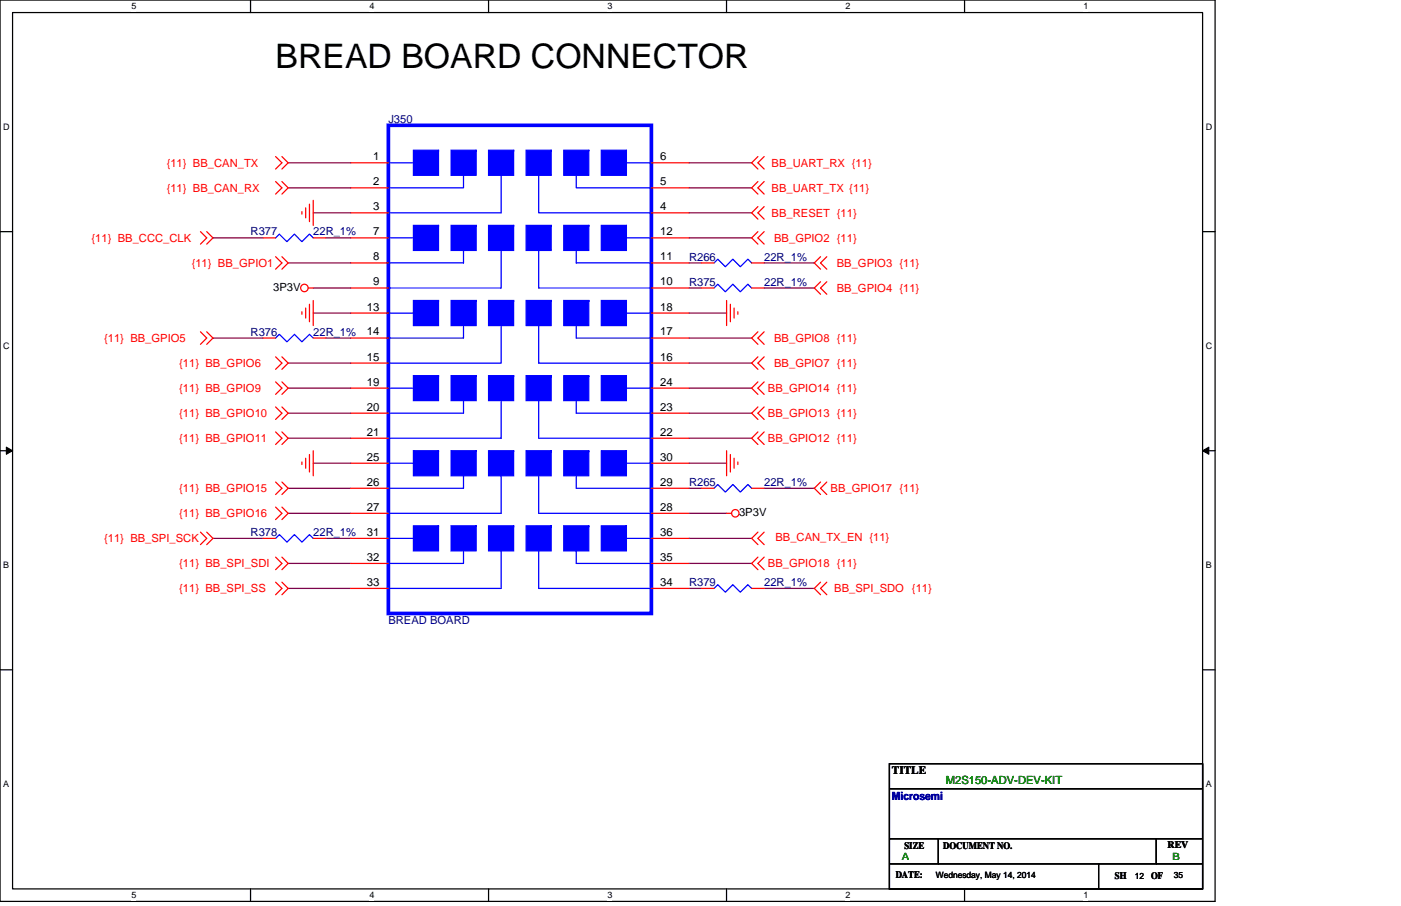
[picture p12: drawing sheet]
<svg xmlns="http://www.w3.org/2000/svg" width="432mm" height="279mm" viewBox="0 0 432 279" stroke-linecap="round" stroke-linejoin="round" font-family="sans-serif">
<path d="M0 0h374.5v278h-374.5zM3.9 3.9h366.7v270.2h-366.7z" fill="none" stroke="#000" stroke-width=".38"/>
<g fill="#fff">
<path d="M40.5 .4h1.6v3.1h-1.6z"/>
<path d="M40.5 274.5h1.6v3.1h-1.6z"/>
</g>
<path d="M77.2 0v3.9M77.2 274.1v3.9" fill="none" stroke="#000" stroke-width=".38"/>
<g fill="#fff">
<path d="M113.9 .4h1.5v3.1h-1.5z"/>
<path d="M113.9 274.5h1.5v3.1h-1.5z"/>
</g>
<path d="M150.6 0v3.9M150.6 274.1v3.9" fill="none" stroke="#000" stroke-width=".38"/>
<g fill="#fff">
<path d="M187.2 .4h1.6v3.1h-1.6z"/>
<path d="M187.2 274.5h1.6v3.1h-1.6z"/>
</g>
<path d="M223.9 0v3.9M223.9 274.1v3.9" fill="none" stroke="#000" stroke-width=".38"/>
<g fill="#fff">
<path d="M260.6 .4h1.5v3.1h-1.5z"/>
<path d="M260.6 274.5h1.5v3.1h-1.5z"/>
</g>
<path d="M297.3 0v3.9M297.3 274.1v3.9" fill="none" stroke="#000" stroke-width=".38"/>
<g fill="#fff">
<path d="M333.9 .4h1.6v3.1h-1.6z"/>
<path d="M333.9 274.5h1.6v3.1h-1.6z"/>
<path d="M1 37.7h2v3h-2z"/>
<path d="M371.6 37.7h2v3h-2z"/>
<path d="M1 105.2h2v3.1h-2z"/>
<path d="M371.6 105.2h2v3.1h-2z"/>
</g>
<path d="M0 71.4h3.9M370.6 71.4h3.9" fill="none" stroke="#000" stroke-width=".38"/>
<g fill="#fff">
<path d="M1 172.8h1.8v3.1h-1.8z"/>
<path d="M371.6 172.8h1.9v3.1h-1.9z"/>
</g>
<path d="M0 139h3.9M370.6 139h3.9" fill="none" stroke="#000" stroke-width=".38"/>
<path d="M1.9 137.9l2 1.1-2 1.1zM370.6 139l2-1.1v2.2z" fill="#000" stroke="#000" stroke-width=".31"/>
<g fill="#fff">
<path d="M1 240.3h1.8v3.1h-1.8z"/>
<path d="M371.6 240.3h1.9v3.1h-1.9z"/>
</g>
<path d="M0 206.6h3.9M370.6 206.6h3.9M274.1 235.5h96.5v38.6h-96.5zM274.1 243.2h96.5M274.1 258.7h96.5M289.2 258.7v7.7M356.4 258.7v7.7M274.1 266.4h96.5M338.6 266.4v7.7" fill="none" stroke="#000" stroke-width=".38"/>
<g fill="none" stroke="#800040" stroke-width=".38">
<path d="M88.8 50.2h19.3M88.8 57.9h19.3M212.4 57.9h19.3M212.4 50.2h19.3M65.6 73.4h15.5M96.5 65.6h11.6M100.4 73.4h7.7M212.4 65.6h19.3M212.4 73.4h19.3M88.8 81.1h19.3M96.5 88.8h11.6M96.5 96.5h11.6"/>
<path d="M212.4 96.5h11.5M212.4 81.1h3.8M212.4 88.8h3.8M235.5 81.1h15.5M235.5 88.8h15.5M65.6 104.2h15.5M88.8 112h19.3M88.8 119.7h19.3M100.4 104.2h7.7M212.4 112h19.3M212.4 104.2h19.3M212.4 119.7h19.3"/>
<path d="M88.8 127.4h19.3M88.8 135.1h19.3M212.4 135.1h19.3M212.4 127.4h19.3M88.8 150.6h19.3M88.8 158.3h19.3M96.5 142.9h11.6M212.4 158.3h11.5M212.4 142.9h11.5M212.4 150.6h3.8M235.5 150.6h15.5M65.6 166h15.5"/>
<path d="M88.8 173.8h19.3M100.4 166h7.7M212.4 173.8h19.3M212.4 166h19.3M88.8 181.5h19.3M212.4 181.5h3.8M235.5 181.5h15.5"/>
</g>
<g fill="none" stroke="#f00" stroke-width=".38">
<path d="M84.9 48.3l2 1.9-2 1.9M84.9 56l2 1.9-2 2M86.9 48.3l1.9 1.9-1.9 1.9M86.9 56l1.9 1.9-1.9 2M108.1 50.2h11.6M108.1 57.9h11.6M200.8 57.9h11.6M200.8 50.2h11.6M233.6 56l-1.9 1.9 1.9 2M233.6 48.3l-1.9 1.9 1.9 1.9M235.5 56l-1.9 1.9 1.9 2M235.5 48.3l-1.9 1.9 1.9 1.9"/>
<path d="M61.8 71.4l1.9 2-1.9 1.9M63.7 71.4l1.9 2-1.9 1.9M81.1 73.4h3.8M84.9 79.2l2 1.9-2 1.9M86.9 79.2l1.9 1.9-1.9 1.9M93 65.3v.7M94.2 64.1v3.1M95.4 62.9v5.4M96.5 61.8v7.7M96.5 73.4h3.9M108.1 65.6h11.6M108.1 73.4h11.6"/>
<path d="M200.8 65.6h11.6M200.8 73.4h11.6M233.6 63.7l-1.9 1.9 1.9 2M233.6 71.4l-1.9 2 1.9 1.9M235.5 63.7l-1.9 1.9 1.9 2M235.5 71.4l-1.9 2 1.9 1.9M252.9 79.2l-1.9 1.9 1.9 1.9M254.8 79.2l-1.9 1.9 1.9 1.9M93 96.1v.8M94.2 95v3.1M95 88.8h1.5M95.4 93.8v5.4"/>
<path d="M96.5 92.7v7.7M108.1 81.1h11.6M108.1 88.8h11.6M108.1 96.5h11.6M200.8 88.8h11.6M200.8 81.1h11.6M200.8 96.5h11.6M216.2 81.1h3.9M216.2 88.8h3.9M223.9 92.7v7.7M225.1 93.8v5.4M226.3 95v3.1"/>
<path d="M227.4 96.1v.8M231.7 81.1h3.8M231.7 88.8h3.8M252.9 86.9l-1.9 1.9 1.9 1.9M254.8 86.9l-1.9 1.9 1.9 1.9M61.8 102.3l1.9 1.9-1.9 2M63.7 102.3l1.9 1.9-1.9 2M81.1 104.2h3.8M84.9 110l2 2-2 1.9M84.9 117.8l2 1.9-2 1.9M86.9 110l1.9 2-1.9 1.9M86.9 117.8l1.9 1.9-1.9 1.9"/>
<path d="M96.5 104.2h3.9M108.1 104.2h11.6M108.1 112h11.6M108.1 119.7h11.6M200.8 112h11.6M200.8 104.2h11.6M200.8 119.7h11.6M233.6 110l-1.9 2 1.9 1.9M233.6 102.3l-1.9 1.9 1.9 2M233.6 117.8l-1.9 1.9 1.9 1.9M235.5 110l-1.9 2 1.9 1.9M235.5 102.3l-1.9 1.9 1.9 2"/>
<path d="M235.5 117.8l-1.9 1.9 1.9 1.9M84.9 125.5l2 1.9-2 1.9M84.9 133.2l2 1.9-2 2M86.9 125.5l1.9 1.9-1.9 1.9M86.9 133.2l1.9 1.9-1.9 2M96.5 139v7.7M108.1 127.4h11.6M108.1 135.1h11.6M200.8 135.1h11.6M200.8 127.4h11.6M223.9 139v7.7M233.6 133.2l-1.9 1.9 1.9 2"/>
<path d="M233.6 125.5l-1.9 1.9 1.9 1.9M235.5 133.2l-1.9 1.9 1.9 2M235.5 125.5l-1.9 1.9 1.9 1.9M84.9 148.7l2 1.9-2 1.9M84.9 156.4l2 1.9-2 1.9M86.9 148.7l1.9 1.9-1.9 1.9M86.9 156.4l1.9 1.9-1.9 1.9M93 142.5v.8M94.2 141.3v3.1M95.4 140.2v5.4M108.1 142.9h11.6M108.1 150.6h11.6"/>
<path d="M108.1 158.3h11.6M200.8 158.3h11.6M200.8 150.6h11.6M200.8 142.9h11.6M216.2 150.6h3.9M223.9 158.3h1.6M225.1 140.2v5.4M226.3 141.3v3.1M227.4 142.5v.8M231.7 150.6h3.8M252.9 148.7l-1.9 1.9 1.9 1.9M254.8 148.7l-1.9 1.9 1.9 1.9"/>
<path d="M61.8 164.1l1.9 1.9-1.9 2M63.7 164.1l1.9 1.9-1.9 2M81.1 166h3.8M84.9 171.8l2 2-2 1.9M84.9 179.5l2 2-2 1.9M86.9 171.8l1.9 2-1.9 1.9M86.9 179.5l1.9 2-1.9 1.9M96.5 166h3.9M108.1 166h11.6M108.1 173.8h11.6M200.8 173.8h11.6M200.8 166h11.6"/>
<path d="M233.6 171.8l-1.9 2 1.9 1.9M233.6 164.1l-1.9 1.9 1.9 2M235.5 171.8l-1.9 2 1.9 1.9M235.5 164.1l-1.9 1.9 1.9 2M252.9 179.5l-1.9 2 1.9 1.9M254.8 179.5l-1.9 2 1.9 1.9M108.1 181.5h11.6M200.8 181.5h11.6M216.2 181.5h3.9M231.7 181.5h3.8"/>
<circle cx="93.8" cy="88.8" r="1.15"/>
<circle cx="226.6" cy="158.3" r="1.15"/>
</g>
<g fill="none" stroke="#00f" stroke-width=".38">
<path d="M119.7 50.2h7.7M142.9 54.1v3.8h-23.2M154.5 54.1v11.5h-34.8M166 54.1v11.5h34.8M177.6 54.1v3.8h23.2M193.1 50.2h7.7M84.9 73.4l1.2-1.2 2.3 2.3 2.3-2.3 2.3 2.3 2.4-2.3 1.1 1.2M119.7 73.4h7.7M142.9 77.2v3.9h-23.2M154.5 77.2v11.6h-34.8M166 77.2v11.6h34.8M177.6 77.2v3.9h23.2"/>
<path d="M193.1 73.4h7.7M119.7 96.5h7.7M193.1 96.5h7.7M220.1 81.1l1.1-1.2 2.4 2.4 2.3-2.4 2.3 2.4 2.3-2.4 1.2 1.2M220.1 88.8l1.1-1.1 2.4 2.3 2.3-2.3 2.3 2.3 2.3-2.3 1.2 1.1M84.9 104.2l1.2-1.1 2.3 2.3 2.3-2.3 2.3 2.3 2.4-2.3 1.1 1.1M119.7 119.7h7.7M142.9 100.4v3.8h-23.2M154.5 100.4v11.6h-34.8M166 100.4v11.6h34.8M177.6 100.4v3.8h23.2M193.1 119.7h7.7"/>
<path d="M142.9 123.5v3.9h-23.2M154.5 123.5v11.6h-34.8M166 123.5v11.6h34.8M177.6 123.5v3.9h23.2M119.7 142.9h7.7M142.9 146.7v3.9h-23.2M154.5 146.7v11.6h-34.8M166 146.7v11.6h34.8M177.6 146.7v3.9h23.2M193.1 142.9h7.7M220.1 150.6l1.1-1.2 2.4 2.3 2.3-2.3 2.3 2.3 2.3-2.3 1.2 1.2M84.9 166l1.2-1.1 2.3 2.3 2.3-2.3 2.3 2.3 2.4-2.3 1.1 1.1"/>
<path d="M119.7 166h7.7M142.9 169.9v3.9h-23.2M154.5 169.9v11.6h-34.8M166 169.9v11.6h34.8M177.6 169.9v3.9h23.2M193.1 166h7.7M220.1 181.5l1.1-1.2 2.4 2.3 2.3-2.3 2.3 2.3 2.3-2.3 1.2 1.2"/>
</g>
<g fill="#00f" stroke="#00f" stroke-width=".38">
<path d="M127.4 46.3v7.8h7.7v-7.8z" fill-rule="evenodd"/>
<path d="M139 46.3v7.8h7.7v-7.8z" fill-rule="evenodd"/>
<path d="M150.6 46.3v7.8h7.7v-7.8z" fill-rule="evenodd"/>
<path d="M162.2 46.3v7.8h7.7v-7.8z" fill-rule="evenodd"/>
<path d="M173.8 46.3v7.8h7.7v-7.8z" fill-rule="evenodd"/>
<path d="M185.3 46.3v7.8h7.8v-7.8z" fill-rule="evenodd"/>
<path d="M162.2 69.5v7.7h7.7v-7.7z" fill-rule="evenodd"/>
<path d="M173.8 69.5v7.7h7.7v-7.7z" fill-rule="evenodd"/>
<path d="M185.3 69.5v7.7h7.8v-7.7z" fill-rule="evenodd"/>
<path d="M127.4 69.5v7.7h7.7v-7.7z" fill-rule="evenodd"/>
<path d="M150.6 69.5v7.7h7.7v-7.7z" fill-rule="evenodd"/>
<path d="M139 69.5v7.7h7.7v-7.7z" fill-rule="evenodd"/>
<path d="M127.4 92.7v7.7h7.7v-7.7z" fill-rule="evenodd"/>
<path d="M185.3 92.7v7.7h7.8v-7.7z" fill-rule="evenodd"/>
<path d="M139 92.7v7.7h7.7v-7.7z" fill-rule="evenodd"/>
<path d="M173.8 92.7v7.7h7.7v-7.7z" fill-rule="evenodd"/>
<path d="M162.2 92.7v7.7h7.7v-7.7z" fill-rule="evenodd"/>
<path d="M150.6 92.7v7.7h7.7v-7.7z" fill-rule="evenodd"/>
<path d="M127.4 115.8v7.7h7.7v-7.7z" fill-rule="evenodd"/>
<path d="M185.3 115.8v7.7h7.8v-7.7z" fill-rule="evenodd"/>
<path d="M139 115.8v7.7h7.7v-7.7z" fill-rule="evenodd"/>
<path d="M173.8 115.8v7.7h7.7v-7.7z" fill-rule="evenodd"/>
<path d="M162.2 115.8v7.7h7.7v-7.7z" fill-rule="evenodd"/>
<path d="M150.6 115.8v7.7h7.7v-7.7z" fill-rule="evenodd"/>
<path d="M127.4 139v7.7h7.7v-7.7z" fill-rule="evenodd"/>
<path d="M185.3 139v7.7h7.8v-7.7z" fill-rule="evenodd"/>
<path d="M139 139v7.7h7.7v-7.7z" fill-rule="evenodd"/>
<path d="M173.8 139v7.7h7.7v-7.7z" fill-rule="evenodd"/>
<path d="M162.2 139v7.7h7.7v-7.7z" fill-rule="evenodd"/>
<path d="M150.6 139v7.7h7.7v-7.7z" fill-rule="evenodd"/>
<path d="M127.4 162.2v7.7h7.7v-7.7z" fill-rule="evenodd"/>
<path d="M185.3 162.2v7.7h7.8v-7.7z" fill-rule="evenodd"/>
<path d="M139 162.2v7.7h7.7v-7.7z" fill-rule="evenodd"/>
<path d="M173.8 162.2v7.7h7.7v-7.7z" fill-rule="evenodd"/>
<path d="M162.2 162.2v7.7h7.7v-7.7z" fill-rule="evenodd"/>
<path d="M150.6 162.2v7.7h7.7v-7.7z" fill-rule="evenodd"/>
</g>
<path d="M119.7 38.6h81.1v150.6h-81.1z" fill="none" stroke="#00f" stroke-width="1.1"/>
<text font-size="10.4" x="84.9" y="21">BREAD BOARD CONNECTOR</text>
<g font-size="3.5" fill="#000080">
<text x="119.7" y="37.9">J350</text>
<text x="77.2" y="72.6">R377</text>
<text x="96.5" y="72.6">22R_1%</text>
<text x="212.4" y="80.3">R266</text>
<text x="235.5" y="80.3">22R_1%</text>
<text x="212.4" y="88.1">R375</text>
<text x="235.5" y="88.1">22R_1%</text>
<text x="77.2" y="103.5">R376</text>
<text x="96.5" y="103.5">22R_1%</text>
<text x="212.4" y="149.8">R265</text>
<text x="235.5" y="149.8">22R_1%</text>
<text x="77.2" y="165.3">R378</text>
<text x="96.5" y="165.3">22R_1%</text>
<text x="212.4" y="180.7">R379</text>
<text x="235.5" y="180.7">22R_1%</text>
<text x="119.7" y="192.3">BREAD BOARD</text>
</g>
<g font-size="3.5" fill="#f00">
<text x="51.4" y="51.4">{11} BB_CAN_TX</text>
<text x="237.8" y="51.4">BB_UART_RX {11}</text>
<text x="51.4" y="59.1">{11} BB_CAN_RX</text>
<text x="237.8" y="59.1">BB_UART_TX {11}</text>
<text x="237.8" y="66.8">BB_RESET {11}</text>
<text x="28.2" y="74.5">{11} BB_CCC_CLK</text>
<text x="238.6" y="74.5">BB_GPIO2 {11}</text>
<text x="59.1" y="82.3">{11} BB_GPIO1</text>
<text x="257.9" y="82.3">BB_GPIO3 {11}</text>
<text x="257.9" y="90">BB_GPIO4 {11}</text>
<text x="32.1" y="105.4">{11} BB_GPIO5</text>
<text x="238.6" y="105.4">BB_GPIO8 {11}</text>
<text x="55.2" y="113.2">{11} BB_GPIO6</text>
<text x="238.6" y="113.2">BB_GPIO7 {11}</text>
<text x="55.2" y="120.9">{11} BB_GPIO9</text>
<text x="236.7" y="120.9">BB_GPIO14 {11}</text>
<text x="55.2" y="128.6">{11} BB_GPIO10</text>
<text x="236.7" y="128.6">BB_GPIO13 {11}</text>
<text x="55.2" y="136.3">{11} BB_GPIO11</text>
<text x="236.7" y="136.3">BB_GPIO12 {11}</text>
<text x="55.2" y="151.8">{11} BB_GPIO15</text>
<text x="256" y="151.8">BB_GPIO17 {11}</text>
<text x="55.2" y="159.5">{11} BB_GPIO16</text>
<text x="32.1" y="167.2">{11} BB_SPI_SCK</text>
<text x="239" y="166.8">BB_CAN_TX_EN {11}</text>
<text x="55.2" y="174.9">{11} BB_SPI_SDI</text>
<text x="236.7" y="174.9">BB_GPIO18 {11}</text>
<text x="55.2" y="182.6">{11} BB_SPI_SS</text>
<text x="257.1" y="182.6">BB_SPI_SDO</text>
<text x="281.1" y="182.6">{11}</text>
</g>
<g font-size="3.5">
<text x="115" y="49.4">1</text>
<text x="203.5" y="49.4">6</text>
<text x="115" y="57.1">2</text>
<text x="203.5" y="57.1">5</text>
<text x="115" y="64.9">3</text>
<text x="203.5" y="64.9">4</text>
<text x="115" y="72.6">7</text>
<text x="203.5" y="72.6">12</text>
<text x="115" y="80.3">8</text>
<text x="203.5" y="80.3">11</text>
<text x="84.2" y="89.6">3P3V</text>
<text x="115" y="88">9</text>
<text x="203.5" y="88">10</text>
<text x="113.1" y="95.8">13</text>
<text x="203.5" y="95.8">18</text>
<text x="113.1" y="103.5">14</text>
<text x="203.5" y="103.5">17</text>
<text x="113.1" y="111.2">15</text>
<text x="203.5" y="111.2">16</text>
<text x="113.1" y="118.9">19</text>
<text x="203.5" y="118.9">24</text>
<text x="113.1" y="126.6">20</text>
<text x="203.5" y="126.6">23</text>
<text x="113.1" y="134.4">21</text>
<text x="203.5" y="134.4">22</text>
<text x="113.1" y="142.1">25</text>
<text x="203.5" y="142.1">30</text>
<text x="113.1" y="149.8">26</text>
<text x="203.5" y="149.8">29</text>
<text x="113.1" y="157.5">27</text>
<text x="203.5" y="157.5">28</text>
<text x="227.8" y="159.1">3P3V</text>
<text x="113.1" y="165.2">31</text>
<text x="203.5" y="165.2">36</text>
<text x="113.1" y="173">32</text>
<text x="203.5" y="173">35</text>
<text x="113.1" y="180.7">33</text>
<text x="203.5" y="180.7">34</text>
<text x="274.9" y="238.7">TITLE</text>
</g>
<text font-size="3.5" fill="#008000" x="291.5" y="241.7">M2S150-ADV-DEV-KIT</text>
<text font-size="3.5" fill="#0000a0" x="274.9" y="246.8">Microsemi</text>
<g font-size="3.1">
<text x="278.8" y="261.9">SIZE</text>
<text x="290.7" y="261.9">DOCUMENT NO.</text>
<text x="359.8" y="261.5">REV</text>
<text x="276.1" y="270.8">DATE:</text>
<text x="343.6" y="271.1">SH</text>
<text x="354.8" y="271.1">OF</text>
</g>
<g font-size="3.1" fill="#008000">
<text x="278" y="265.3">A</text>
<text x="361.4" y="265.3">B</text>
</g>
<g font-size="2.8">
<text x="40.5" y="2.9">5</text>
<text x="113.9" y="2.9">4</text>
<text x="187.2" y="2.9">3</text>
<text x="260.6" y="2.9">2</text>
<text x="333.9" y="2.9">1</text>
<text x="1" y="40.1">D</text>
<text x="371.6" y="40.1">D</text>
<text x="1" y="107.7">C</text>
<text x="371.6" y="107.7">C</text>
<text x="1" y="175.3">B</text>
<text x="371.6" y="175.3">B</text>
<text x="1" y="242.8">A</text>
<text x="371.6" y="242.8">A</text>
<text x="40.5" y="277">5</text>
<text x="113.9" y="277">4</text>
<text x="187.2" y="277">3</text>
<text x="260.6" y="277">2</text>
<text x="333.9" y="277">1</text>
</g>
<g font-size="2.7">
<text x="288.4" y="270.7">Wednesday, May 14, 2014</text>
<text x="349.8" y="271.1">12</text>
<text x="361.8" y="270.7">35</text>
</g>
</svg>
